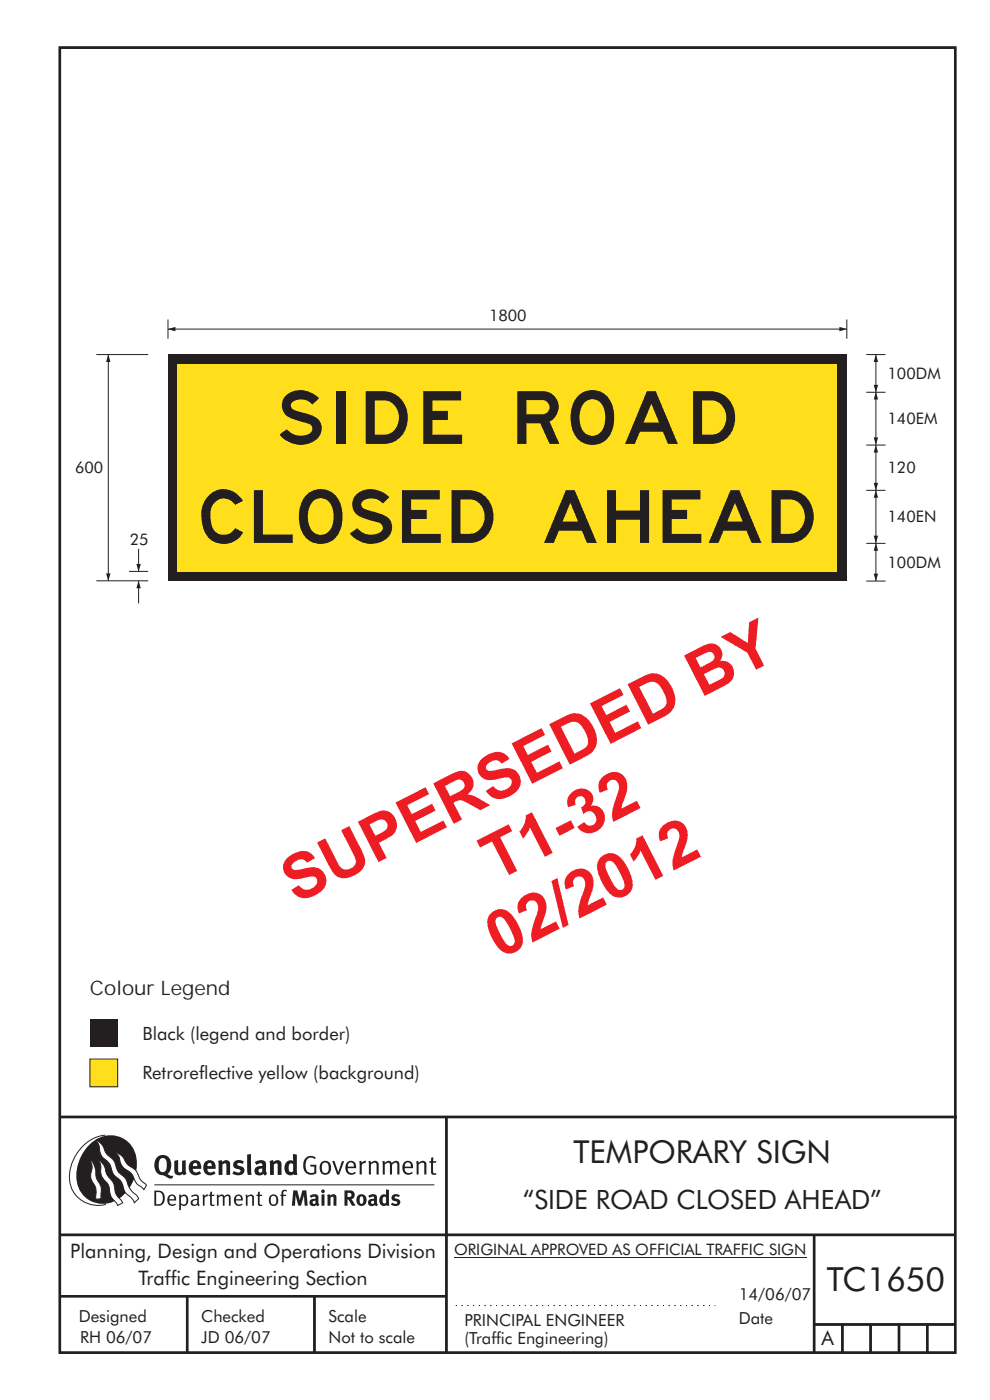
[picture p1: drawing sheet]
<svg xmlns="http://www.w3.org/2000/svg" width="210mm" height="297mm" viewBox="0 0 210 297" stroke-linecap="round" stroke-linejoin="round" font-family="sans-serif">
<g fill="none" stroke="#231f20" stroke-width=".51">
<path d="M12.7 10.1h189.9v276.9h-189.9zM12.7 237h190.3M94.7 236.9v50.1M12.7 262h190M12.7 275h82M39.7 275v12M66.7 275v12M172.7 262v25M172.7 281h30M178.7 281v6M184.7 281v6M190.7 281v6"/>
<path d="M196.7 281v6"/>
</g>
<path d="M96.7 277h55" fill="none" stroke="#231f20" stroke-width=".21" stroke-dasharray=".2 1" stroke-linecap="butt"/>
<g fill="#231f20">
<path d="M64.9 245.6a1.61 1.61 0 0 1 2.1 0l-.2 .3a1.17 1.17 0 0 0-1.4-.2 1.17 1.17 0 0 0-.6 1.3 1.42 1.42 0 0 0 1.2 1.9l.7-.2v-1.2h-.8l-.1-.4h1.3v1.8a1.82 1.82 0 0 1-2.2 0 1.82 1.82 0 0 1-.6-2.1l.2-.7z" fill-rule="evenodd"/>
<path d="M68.2 246.5a1.77 1.77 0 0 0 .4 2.7 1.39 1.39 0 0 0 1.4-.5 1.39 1.39 0 0 0 .2-1.5 1.19 1.19 0 0 0-2-.7zM68.5 246.8a.83 .83 0 0 1 1 .1 .83 .83 0 0 1 .2 .9 .75 .75 0 0 1-.6 1.1 .75 .75 0 0 1-.8-.8v-1z" fill-rule="evenodd"/>
<path d="M70.5 246.4l.4-.1 .8 2.4 .8-2.3h.5l-1.1 2.8h-.4z" fill-rule="evenodd"/>
<path d="M73.6 246.7a1.74 1.74 0 0 0 .5 2.5h.9l.5-.3-.2-.3a.89 .89 0 0 1-1.1 .2 .89 .89 0 0 1-.4-1h1.7a1.15 1.15 0 0 0-.4-1.3 1.15 1.15 0 0 0-1.5 .2zM74 246.8a.67 .67 0 0 1 .8-.1 .67 .67 0 0 1 .3 .8h-1.3z" fill-rule="evenodd"/>
<path d="M76.2 246.4l.4-.1 .1 .4 .5-.4h.5l-.2 .5a.61 .61 0 0 0-.8 .6v1.8h-.4z" fill-rule="evenodd"/>
<path d="M78.1 246.4l.5-.1 .1 .4a.89 .89 0 0 1 .9-.4 .89 .89 0 0 1 .7 .7v2.2h-.4v-2.2l-.1-.2-.3-.1-.8 .4v2.1h-.4z" fill-rule="evenodd"/>
<path d="M81.1 246.4l.4-.1 .1 .4a.83 .83 0 0 1 .8-.4 .83 .83 0 0 1 .7 .5 .86 .86 0 0 1 .9-.5 .86 .86 0 0 1 .7 .7v2.2h-.4l-.1-2.3a.5 .5 0 0 0-.8 0l-.2 .2v2.1h-.5v-2.2l-.4-.3-.7 .4v2.1h-.4z" fill-rule="evenodd"/>
<path d="M85.7 246.7a1.74 1.74 0 0 0 .5 2.5h.9l.5-.3-.2-.3a.89 .89 0 0 1-1.1 .2 .89 .89 0 0 1-.4-1h1.7a1.15 1.15 0 0 0-.5-1.3 1.15 1.15 0 0 0-1.4 .2zM86 246.8a.67 .67 0 0 1 .9-.1 .67 .67 0 0 1 .3 .8h-1.3z" fill-rule="evenodd"/>
<path d="M88.3 246.4l.4-.1 .1 .4a.89 .89 0 0 1 .9-.4 .89 .89 0 0 1 .8 .7v2.2h-.5v-2.2l-.1-.2-.3-.1-.8 .4v2.1h-.4z" fill-rule="evenodd"/>
<path d="M91.5 245.6l.4-.1v.9h.7l-.2 .3h-.5v2.1l.1 .1h.5l.1 .3a.71 .71 0 0 1-1.2-.6v-1.9h-.3v-.3h.3z" fill-rule="evenodd"/>
<path d="M37 246.3l.8-.2v2a.46 .46 0 0 0 .2 .6 .46 .46 0 0 0 .6-.2v-2.2l.8-.2v2.4l.2 .5-.6 .4-.2-.3a1.03 1.03 0 0 1-1.2 .2 1.03 1.03 0 0 1-.6-1.1z" fill-rule="evenodd"/>
<path d="M40.4 246.6a1.64 1.64 0 0 0 0 2.2 1.64 1.64 0 0 0 2.3 .1l-.4-.4a.78 .78 0 0 1-.9 .3 .78 .78 0 0 1-.5-.8h1.8a1.37 1.37 0 0 0-.6-1.7 1.37 1.37 0 0 0-1.7 .3zM41.1 246.9a.48 .48 0 0 1 .6-.1 .48 .48 0 0 1 .2 .6h-1z" fill-rule="evenodd"/>
<path d="M43.5 246.6a1.65 1.65 0 0 0-.2 1.9 1.65 1.65 0 0 0 1.9 .8l.5-.4-.3-.4a.78 .78 0 0 1-.9 .3 .78 .78 0 0 1-.5-.8h1.8a1.37 1.37 0 0 0-.6-1.7 1.37 1.37 0 0 0-1.7 .3zM44.1 246.9a.48 .48 0 0 1 .6-.1 .48 .48 0 0 1 .2 .6h-.9z" fill-rule="evenodd"/>
<path d="M46.3 246.3l.7-.2 .1 .4a.95 .95 0 0 1 1-.3 .95 .95 0 0 1 .7 .8v2.3h-.8v-2.3l-.3-.2-.5 .3v2.2h-.8z" fill-rule="evenodd"/>
<path d="M49.7 246.5a1.73 1.73 0 0 1 2-.1l-.2 .5-.6-.2a.42 .42 0 0 0-.6 .3l.2 .3a1.23 1.23 0 0 1 1.4 1 1.47 1.47 0 0 1-2.3 .9l-.3-.2 .3-.6 .7 .3a.47 .47 0 0 0 .7-.3 .87 .87 0 0 0-1-.5l-.4-.2-.1-.4z" fill-rule="evenodd"/>
<path d="M54.1 246.6l.3 .5 .3-.1a.62 .62 0 0 1 .9 0l.1 .4a1.21 1.21 0 0 0-1.4 .3 1.21 1.21 0 0 0-.1 1.3 1.19 1.19 0 0 0 1.6 .1l.5 .3 .4-.5-.3-.3v-1.4a.96 .96 0 0 0-1.3-1zM55 248l.6-.1v.7a.43 .43 0 0 1-.6 .1 .43 .43 0 0 1 0-.7z" fill-rule="evenodd"/>
<path d="M57.2 246.3l.7-.2 .1 .4a.95 .95 0 0 1 1-.3 .95 .95 0 0 1 .7 .8v2.3h-.8v-2.3l-.2-.2-.6 .3v2.2h-.8z" fill-rule="evenodd"/>
<path d="M62.2 244.8v1.5a1.29 1.29 0 0 0-1.4 .2 1.29 1.29 0 0 0-.5 1.3 1.24 1.24 0 0 0 .6 1.3 1.24 1.24 0 0 0 1.4 0l.1 .2h.7l-.1-4.3zM61.5 246.9l.4-.1 .3 .2v1.5l-.3 .1a.48 .48 0 0 1-.6-.4 1.52 1.52 0 0 1 .2-1.3z" fill-rule="evenodd"/>
<path d="M52.4 245l.8-.2 .2 4.5h-.8l-.1-.2z" fill-rule="evenodd"/>
</g>
<path d="M22.4 240.8a9 9 0 0 0-7.4 10.9 6.2 6.2 0 0 0 7.5 3.8M32.7 251.4h59.4" fill="none" stroke="#231f20" stroke-width=".21"/>
<path d="M19.1 242.7a5.7 5.7 0 0 1 6.5-1.4 5.7 5.7 0 0 1 3.4 5.7 8.6 8.6 0 0 1-6.2 8.3 5.7 5.7 0 0 1-6.5-7 9.9 9.9 0 0 1 2.8-5.6z" fill-rule="evenodd" fill="#231f20"/>
<path d="M24.5 244.5a3.1 3.1 0 0 1 2.3 2.2l.7 .7a3.2 3.2 0 0 1 2 2.4l.4 .6 1.2 1.1-.6 .9-.2-.3a3.5 3.5 0 0 1-1.9-2.1 3.8 3.8 0 0 0-2.1-2.2 3.5 3.5 0 0 1-1-2.2zM20.4 241.9a3.4 3.4 0 0 1 1.9 2.5l.7 .8a3.3 3.3 0 0 1 1.7 2.6 4.4 4.4 0 0 0 1.7 2l.3 .3a6.1 6.1 0 0 0 2.5 3.7l.2 .5-.9 .9a6.1 6.1 0 0 0-1.9-2.2l-.4-.8a3.6 3.6 0 0 0-1.9-2.8l-.6-1a3.6 3.6 0 0 0-1.9-2.8 3.7 3.7 0 0 1-.8-2.4zM21 246.1a3.4 3.4 0 0 1 1.5 2.7l.6 1a3.8 3.8 0 0 1 1.4 3.1l.3 .7 1.2 1.6-1 .6-.5-.8a3.2 3.2 0 0 1-1.3-2.8 4.3 4.3 0 0 0-1.4-2.2 4.7 4.7 0 0 1-.5-2.9zM19.2 246.1a5.1 5.1 0 0 1 1.2 3.7l.3 .7a3.1 3.1 0 0 1 .7 3l.1 .8-1.1 .2-.1-.8a3.5 3.5 0 0 0-.9-3.3 3.6 3.6 0 0 1 .1-2.5z" fill-rule="evenodd" fill="#fff" stroke="#231f20" stroke-width=".21"/>
<g fill="#231f20">
<path d="M33.4 245.5a2.51 2.51 0 0 0 .4 3.7l.8 .1a2.78 2.78 0 0 0 2 .7l.2-.6h-.6l-.7-.3a2.56 2.56 0 0 0 0-3.8 1.83 1.83 0 0 0-2.1 .2zM34 245.9a.87 .87 0 0 1 1 0 .87 .87 0 0 1 .4 .9v.4a1.17 1.17 0 0 1-.9 1.5l-.3-.1a2.38 2.38 0 0 1-.2-2.7z" fill-rule="evenodd"/>
<path d="M33.1 252.9v2.6a1.12 1.12 0 0 0 1.2-.3 1.12 1.12 0 0 0 .2-1.2l-.1-.5-.3-.4zM32.7 252.6h1.1a1.67 1.67 0 0 1 1.2 1.6 1.67 1.67 0 0 1-1.3 1.6h-1zM36.1 253.9l-.2 .5h1.1a.55 .55 0 0 0-.3-.6 .55 .55 0 0 0-.6 .1zM35.8 253.7a.95 .95 0 0 1 1.2-.1 .95 .95 0 0 1 .4 1.1h-1.5a.72 .72 0 0 0 .4 .8 .72 .72 0 0 0 .9-.2l.1 .3a1.15 1.15 0 0 1-1.5 0 1.15 1.15 0 0 1-.2-1.5zM38.4 254.1v1.2a.7 .7 0 0 0 .9 .1 .7 .7 0 0 0 .2-.9 .61 .61 0 0 0-.4-.7 .61 .61 0 0 0-.7 .3zM38 253.5l.3-.1 .1 .4a.95 .95 0 0 1 1.2-.2 .95 .95 0 0 1 .3 1.2 .92 .92 0 0 1-.5 .9 .92 .92 0 0 1-1-.1v1.1l-.4 .1zM40.9 254.8a.5 .5 0 0 0 .2 .8 .5 .5 0 0 0 .7-.4v-.6zM40.5 253.7a1 1 0 0 1 1.7 .3v1.4l.2 .2-.2 .3-.3-.3a.78 .78 0 0 1-1.4-.1 .78 .78 0 0 1 .8-1.1h.5a.58 .58 0 0 0-.3-.7 .58 .58 0 0 0-.7 .2zM43 253.5l.3-.1 .1 .4 .3-.3 .5-.1-.2 .4a.52 .52 0 0 0-.6 .5v1.5h-.4zM44.6 252.9l.4-.1-.1 .7h.6l-.1 .3h-.5v1.5a.35 .35 0 0 0 .6 .3v.2a.57 .57 0 0 1-.6 .1 .57 .57 0 0 1-.3-.5v-1.6h-.3v-.3h.3zM45.9 253.5l.4-.1 .1 .4 .2-.2a.64 .64 0 0 1 1 .2 .7 .7 0 0 1 .8-.4 .7 .7 0 0 1 .5 .6v1.8h-.3v-1.7l-.3-.4-.7 .4v1.7h-.3v-1.6a.38 .38 0 0 0-.3-.5 .38 .38 0 0 0-.5 .2l-.1 .2v1.7h-.4zM50.2 253.9l-.2 .5h1.1a.55 .55 0 0 0-.2-.6 .55 .55 0 0 0-.7 .1zM49.9 253.7a.95 .95 0 0 1 1.2-.1 .95 .95 0 0 1 .4 1.1h-1.5a.72 .72 0 0 0 .4 .8 .72 .72 0 0 0 .9-.2l.1 .3a1.15 1.15 0 0 1-1.5 0 1.15 1.15 0 0 1-.2-1.5zM52.1 253.5l.3-.1 .1 .4a.72 .72 0 0 1 .8-.4 .72 .72 0 0 1 .6 .6v1.8h-.4v-1.6a.45 .45 0 0 0-.3-.5 .45 .45 0 0 0-.5 .2l-.2 .2v1.7h-.3zM54.7 252.9l.4-.1v.7h.6l-.1 .3h-.5v1.5a.35 .35 0 0 0 .5 .3v.2a.57 .57 0 0 1-.6 .1 .57 .57 0 0 1-.3-.5v-1.6h-.3v-.3h.3zM57.6 253.9l-.2 .7a.65 .65 0 0 0 .3 .8 .65 .65 0 0 0 .8-.2l.1-.1a.93 .93 0 0 0-.7-1.4zM57.3 253.7a1.12 1.12 0 0 1 1.4 0 1.12 1.12 0 0 1 .3 1.5 1.01 1.01 0 0 1-1.3 .6 1.01 1.01 0 0 1-.7-1.2zM59.9 252.6l.5-.2 .5 .2-.1 .2-.4-.1-.3 .2v.6h.6l-.1 .3h-.5v2h-.4v-2h-.2v-.3h.2zM62.2 252.6l-.3 3.2h.7l.1-2.3 .6 2.3h.6l.6-2.3 .1 2.3h.7l-.3-3.2h-.9l-.5 2.1-.5-2.1zM65.7 253.7l.3 .4a.51 .51 0 0 1 .5-.3 .51 .51 0 0 1 .4 .4v.1a.88 .88 0 0 0-1.1 .4 .88 .88 0 0 0 .2 1.1 .9 .9 0 0 0 1.1-.2l.3 .3 .4-.4-.2-.2v-1.1a.87 .87 0 0 0-.5-.8 .87 .87 0 0 0-1 .1zM66.4 254.8h.5v.5l-.1 .1h-.3l-.2-.1zM68.2 253.5v2.3h.6v-2.4zM68.1 252.8a.4 .4 0 0 0 .8 0 .4 .4 0 0 0-.8 0zM69.4 253.5l.1 2.3h.6v-1.7a.33 .33 0 0 1 .4-.2 .33 .33 0 0 1 .3 .4v1.5h.6v-1.7a.75 .75 0 0 0-.6-.7 .75 .75 0 0 0-.8 .3v-.3zM73.1 252.6v3.2h.6v-1.3l.3 .2 .7 1.1h.7l-.9-1.4a.94 .94 0 0 0 .7-1 .94 .94 0 0 0-.9-.8zM73.7 253.1a.51 .51 0 0 1 .8 .1 .51 .51 0 0 1-.2 .7l-.6 .1zM75.9 253.7a1.19 1.19 0 0 0-.1 1.7 1.19 1.19 0 0 0 1.8 0 1.19 1.19 0 0 0-.1-1.6 1.19 1.19 0 0 0-1.6-.1zM76.5 253.9l.2-.1a.99 .99 0 0 1 0 1.6 1.06 1.06 0 0 1-.2-1.5zM78.1 253.7l.3 .4a.51 .51 0 0 1 .5-.3 .51 .51 0 0 1 .5 .4v.1a.88 .88 0 0 0-1.2 .4 .88 .88 0 0 0 .2 1.1 .9 .9 0 0 0 1.1-.2l.3 .3 .4-.4-.2-.2v-1.1a.87 .87 0 0 0-.5-.8 .87 .87 0 0 0-1 .1zM78.9 254.8h.4v.5l-.1 .1h-.3l-.1-.1zM81.9 252.3v1.2a1.2 1.2 0 0 0-1.4 .6 1.2 1.2 0 0 0 .2 1.4l.5 .3 .8-.1v.1h.6l-.1-3.4zM81.4 253.9l.5 .1-.1 1.2a.46 .46 0 0 1-.5 0 .46 .46 0 0 1-.1-.5zM83.3 253.6a.79 .79 0 0 0-.1 .9 .79 .79 0 0 0 .9 .4 .33 .33 0 0 1 0 .5 .33 .33 0 0 1-.5 0l-.4-.3-.3 .5a1.15 1.15 0 0 0 1.2 .3 1.15 1.15 0 0 0 .8-1 1.49 1.49 0 0 0-1.2-.8 .4 .4 0 0 1 .3-.3 .4 .4 0 0 1 .4 .1l.2 .1 .2-.4a1.47 1.47 0 0 0-1.5 0z" fill-rule="evenodd"/>
</g>
<g fill="none" stroke="#231f20" stroke-width=".51">
<path d="M12.7 10.1h189.9v276.9h-189.9zM12.7 237h190.3M94.7 236.9v50.1M12.7 262h190M12.7 275h82M39.7 275v12M66.7 275v12M172.7 262v25M172.7 281h30M178.7 281v6M184.7 281v6M190.7 281v6"/>
<path d="M196.7 281v6"/>
</g>
<path d="M96.7 277h55" fill="none" stroke="#231f20" stroke-width=".21" stroke-dasharray=".2 1" stroke-linecap="butt"/>
<path d="M19.1 216.3h5.9v5.9h-5.9z" fill-rule="evenodd" fill="#231f20"/>
<path d="M19.1 224.7h5.9v5.9h-5.9z" fill-rule="evenodd" fill="#ffdf1b" stroke="#231f20" stroke-width=".21"/>
<path d="M96.3 266.7h74.7" fill="none" stroke="#231f20" stroke-width=".21"/>
<path d="M35.6 75.2h144v48h-144z" fill-rule="evenodd" fill="#231f20"/>
<path d="M37.6 77.2h140v44h-140z" fill-rule="evenodd" fill="#ffdf1b"/>
<path d="M35.6 67.8v4.1M179.6 67.8v4.1M183.8 115.3h4M185.8 115.3v8" fill="none" stroke="#231f20" stroke-width=".21"/>
<g fill="#231f20">
<path d="M185.3 121.7h1l-.5 1.6z"/>
<path d="M185.8 115.3l.5 1.6h-1z"/>
</g>
<path d="M185.8 94.4v9.6M183.8 104h4" fill="none" stroke="#231f20" stroke-width=".21"/>
<g fill="#231f20">
<path d="M185.3 102.5h1l-.5 1.6z"/>
<path d="M185.8 94.4l.5 1.6h-1z"/>
</g>
<path d="M185.8 104v11.2" fill="none" stroke="#231f20" stroke-width=".21"/>
<g fill="#231f20">
<path d="M185.3 113.7h1l-.5 1.6z"/>
<path d="M185.8 104l.5 1.6h-1z"/>
</g>
<path d="M35.6 69.8h144" fill="none" stroke="#231f20" stroke-width=".21"/>
<g fill="#231f20">
<path d="M35.6 69.8l1.6-.4v.9z"/>
<path d="M178.1 69.4l1.6 .4-1.6 .5z"/>
</g>
<path d="M183.8 94.4h4M183.8 83.2h4M185.8 83.2v11.2" fill="none" stroke="#231f20" stroke-width=".21"/>
<g fill="#231f20">
<path d="M185.3 92.8h1l-.5 1.6z"/>
<path d="M185.8 83.2l.5 1.6h-1z"/>
</g>
<path d="M183.8 75.2h4M185.8 75.2v8" fill="none" stroke="#231f20" stroke-width=".21"/>
<g fill="#231f20">
<path d="M185.3 81.7h1l-.5 1.6z"/>
<path d="M185.8 75.2l.5 1.6h-1z"/>
</g>
<path d="M27.4 121.2h4M29.4 123.2v4.8" fill="none" stroke="#231f20" stroke-width=".21"/>
<path d="M29.4 123.2l.5 1.6h-1z" fill="#231f20"/>
<path d="M23 75.2v48M20.4 123.2h11" fill="none" stroke="#231f20" stroke-width=".21"/>
<g fill="#231f20">
<path d="M22.5 121.7h.9l-.4 1.6z"/>
<path d="M23 75.2l.4 1.6h-.9z"/>
</g>
<path d="M29.4 116.4v4.8" fill="none" stroke="#231f20" stroke-width=".21"/>
<path d="M28.9 119.7h1l-.5 1.6z" fill="#231f20"/>
<path d="M20.4 75.2h11M183.8 123.3h4" fill="none" stroke="#231f20" stroke-width=".21"/>
<g font-size="13.4" fill="#ee1d23">
<text x="62.8" y="191.8" transform="rotate(-27 62.8 191.8)">SUPERSEDED BY</text>
<text x="105.2" y="187.1" transform="rotate(-27 105.2 187.1)">T1-32</text>
<text x="106" y="203.5" transform="rotate(-27 106 203.5)">02/2012</text>
</g>
<g font-size="11.2" fill="#231f20">
<text x="59.3" y="94.2">SIDE</text>
<text x="109.7" y="94.2">ROAD</text>
<text x="42.7" y="115.2">CLOSED</text>
<text x="115.4" y="115.2">AHEAD</text>
</g>
<text font-size="7.1" fill="#231f20" x="175.4" y="274">TC1650</text>
<text font-size="6.7" fill="#231f20" x="121.6" y="246.8">TEMPORARY SIGN</text>
<text font-size="5.6" fill="#231f20" x="110.9" y="256.4">“SIDE ROAD CLOSED AHEAD”</text>
<g font-size="4.2" fill="#231f20">
<text x="19.1" y="211.1">Colour Legend</text>
<text x="14.9" y="267">Planning, Design and Operations Division</text>
<text x="29.4" y="272.6">Traffic Engineering Section</text>
<text x="174.3" y="285.4">A</text>
</g>
<g font-size="3.9" fill="#231f20">
<text x="30.2" y="220.7">Black (legend and border)</text>
<text x="30.2" y="228.9">Retroreflective yellow (background)</text>
</g>
<g font-size="3.5" fill="#231f20">
<text x="156.7" y="275.9">14/06/07</text>
<text x="16.7" y="280.4">Designed</text>
<text x="42.7" y="280.4">Checked</text>
<text x="69.7" y="280.4">Scale</text>
<text x="98.5" y="281.4">PRINCIPAL ENGINEER</text>
<text x="156.7" y="281">Date</text>
<text x="17" y="284.8">RH 06/07</text>
<text x="42.7" y="284.8">JD 06/07</text>
<text x="69.7" y="285">Not to scale</text>
<text x="98.5" y="285.1">(Traffic Engineering)</text>
</g>
<g font-size="3.4" fill="#231f20">
<text x="103.7" y="68.2">1800</text>
<text x="188.3" y="80.4">100DM</text>
<text x="188.3" y="90">140EM</text>
<text x="15.9" y="100.5">600</text>
<text x="188.3" y="100.4">120</text>
<text x="188.3" y="110.8">140EN</text>
<text x="27.5" y="115.6">25</text>
<text x="188.3" y="120.5">100DM</text>
<text x="96.3" y="266.3">ORIGINAL APPROVED AS OFFICIAL TRAFFIC SIGN</text>
</g>
</svg>
